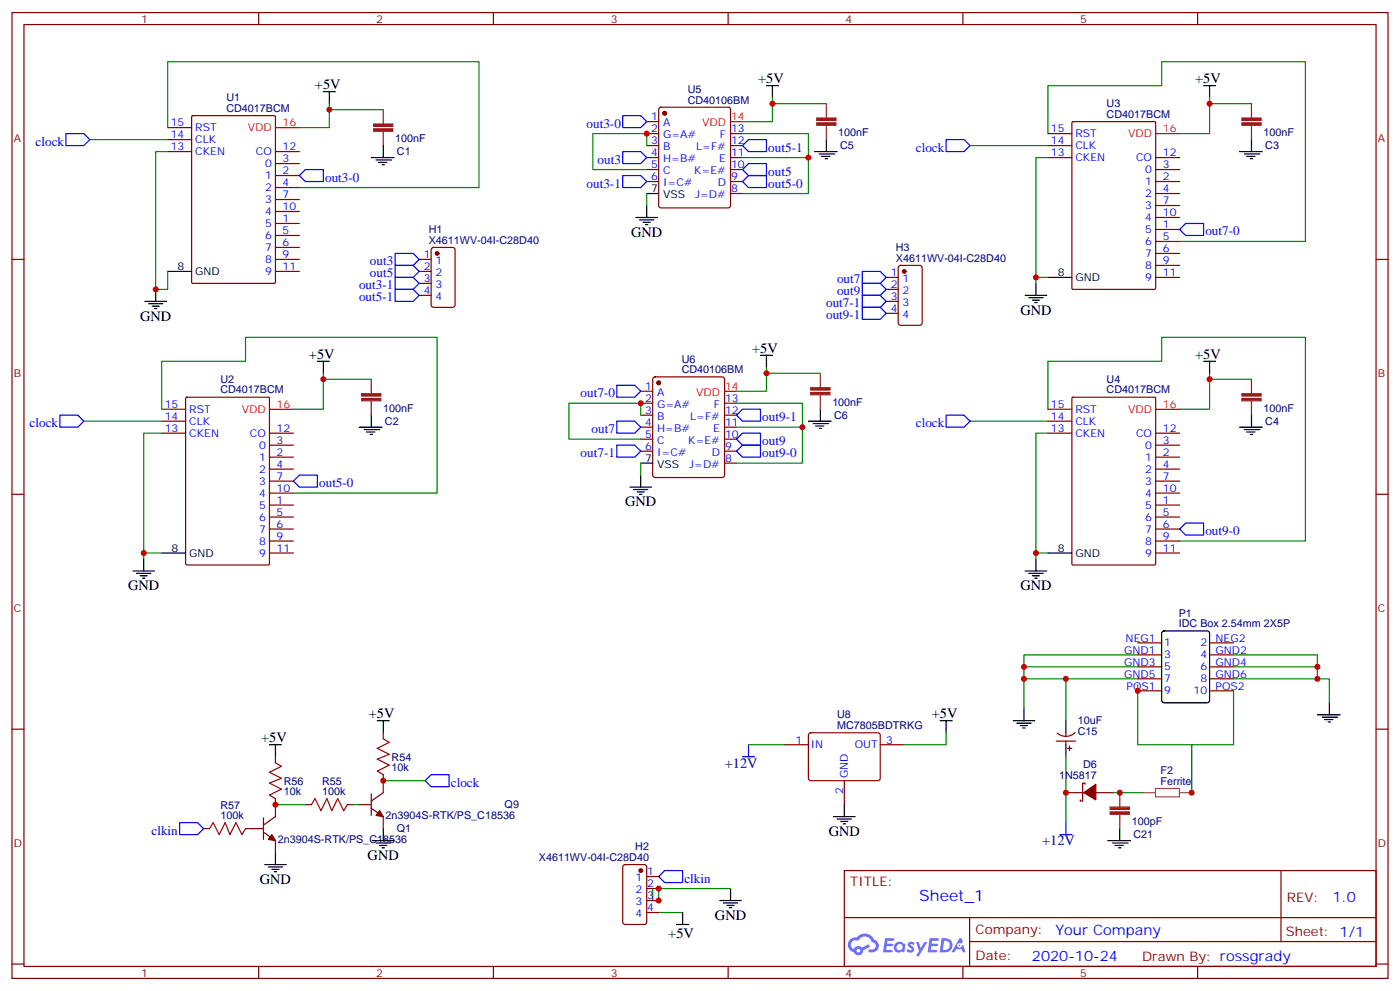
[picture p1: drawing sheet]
<svg xmlns="http://www.w3.org/2000/svg" width="412mm" height="292mm" viewBox="0 0 412 292" stroke-linecap="round" stroke-linejoin="round" font-family="sans-serif">
<g fill="none" stroke="#870000" stroke-width=".35">
<path d="M3.5 3.7h405.4v284.3h-405.4zM7.1 7.2h398.2v277.3h-398.2zM76.2 3.7v3.5M145.3 3.7v3.5M214.5 3.7v3.5M283.6 3.7v3.5M352.8 3.7v3.5M3.5 76.4h3.6M405.3 76.4h3.6M3.5 145.5h3.6M405.3 145.5h3.6M3.5 214.7h3.6"/>
<path d="M405.3 214.7h3.6M248.7 256.3h156.6v28.2h-156.6zM377.3 256.3v20.9M248.7 270.1h156.5M285.6 277.2h119.6M285.6 270.1v14.2M3.5 283.8h3.6M76.2 284.5v3.5M145.3 284.5v3.5M214.5 284.5v3.5M283.6 284.5v3.5M352.8 284.5v3.5"/>
<path d="M405.3 283.8h3.6"/>
</g>
<g fill="#5487ff">
<path d="M267.7 277.5a1.22 1.22 0 0 1 1.7 .2l-.4 .6a.47 .47 0 0 0-.3-.4 .47 .47 0 0 0-.5 .2l.1 .2a1.14 1.14 0 0 1 .8 1.8 1.14 1.14 0 0 1-1.9 0l-.2-.2 .5-.6 .7 .5a.29 .29 0 0 0 .3-.3 .29 .29 0 0 0-.2-.3 1.04 1.04 0 0 1-.6-1.7z"/>
<path d="M260.7 276.2h2.4l.3 .2-.2 .5-1.8 .1-.1 .8h1.5l.3 .4-.3 .4h-1.6l-.2 1.1h1.7l.2 .3-.2 .3-2.6 .1z"/>
<path d="M273.8 276.2h2.4l.3 .2-.1 .5-1.8 .1-.2 .8h1.6l.3 .4-.4 .4-1.6-.1-.1 1.1 1.7 .1 .2 .3-.2 .3-2.6 .1z"/>
<path d="M282.6 276.2h.7l.3 1.3-.6 .3a.69 .69 0 0 0-1 .3 .69 .69 0 0 0 .4 .9 .69 .69 0 0 0 .9-.6l.5-.2 .6 2.2h-.8l-.2-.9h-1.8l-.5 .9h-.8z"/>
<path d="M269.8 277.3h.8l.6 1.8 1.1-1.8h.9l-2.6 4.2h-.8l.9-1.5z"/>
<path d="M277.4 276.2l-.6 4.2h1.3a2.11 2.11 0 0 0 2.5-2.1 2.11 2.11 0 0 0-2.5-2.1zM278.1 277a1.39 1.39 0 0 1 1.7 1.4 1.39 1.39 0 0 1-1.8 1.2h-.3z"/>
<path d="M263.7 277.8a1.54 1.54 0 0 0-.1 2.2 1.54 1.54 0 0 0 2.2 .1l.6 .3 .3-2.3-.2-.3h-.4a1.49 1.49 0 0 0-2.4 0zM264 278.8a.94 .94 0 0 1 1.8 0 .94 .94 0 0 1-1.8 0z"/>
<path d="M250.4 276.6a2.18 2.18 0 0 0 1.1 3.7 1.44 1.44 0 0 0 1.6 .9 1.44 1.44 0 0 0 1.2-1.4l2-1.1-.5-.7-1.9 1a1.47 1.47 0 0 0-2.4 .4 1.39 1.39 0 0 1-.7-1.9 1.39 1.39 0 0 1 2-.5 2.12 2.12 0 0 1 2.2-1.3 2.12 2.12 0 0 1 1.9 1.7 1.14 1.14 0 0 1 1.1 1.4 1.14 1.14 0 0 1-1.7 .7 .43 .43 0 0 0-.5 .4 .43 .43 0 0 0 .4 .5 1.98 1.98 0 0 0 2.5-1.2 1.98 1.98 0 0 0-1.2-2.6 3.1 3.1 0 0 0-5.3-.6l-.9 .1zM252.3 279.9a.55 .55 0 0 1 1.1 0 .55 .55 0 0 1-1.1 0z"/>
<circle cx="282.6" cy="278.3" r=".26"/>
</g>
<g fill="none" stroke="#870000" stroke-width=".35">
<path d="M49.4 37.6h7M56.5 34.2l.3-.2h24l.3 .2v48.9l-.2 .3h-24.1l-.3-.2zM190.5 39.3h3.5M190.5 35.8h3.5M194.3 31.8l.4-.2h19.8l.5 .2 .2 .5v28.2l-.2 .5-.5 .2h-19.8l-.5-.2-.2-.5v-28.2zM215.2 39.3h3.5M308.7 39.3h7M315.8 36l.3-.2h24l.3 .2v48.8l-.2 .3-24.1 .1-.3-.2zM49.4 44.6h7M49.4 41.1h7M81.1 51.7h7.1M81.1 48.2h7.1"/>
<path d="M81.1 55.2h7.1M81.1 58.7h7.1M81.1 44.6h7.1M190.5 53.4h3.5M190.5 49.9h3.5M190.5 46.4h3.5M190.5 42.9h3.5M215.2 53.4h3.5M215.2 49.9h3.5M215.2 57h3.5M215.2 46.4h3.5M215.2 42.9h3.5"/>
<path d="M308.7 46.4h7M308.7 42.9h7M340.4 53.4h7.1M340.4 49.9h7.1M340.4 57h7.1M340.4 46.4h7.1M81.1 65.8h7.1M81.1 69.3h7.1M81.1 72.8h7.1M81.1 76.4h7.1M81.1 62.3h7.1M81.1 79.9h7.1"/>
<path d="M123.5 76.4h3.5M123.5 79.9h3.5M127.2 73.1l.5-.3h5.6l.7 .5 .1 16.5-.5 .6-5.9 .1-.6-.5-.1-16.4zM264.8 78.3l.5-.2h5.6l.7 .5v16.5l-.4 .6-5.9 .1-.7-.5v-16.5zM340.4 67.6h7.1M340.4 71.1h7.1M340.4 74.6h7.1M340.4 60.5h7.1M340.4 78.1h7.1M340.4 64h7.1M123.5 83.4h3.5M123.5 87h3.5"/>
<path d="M261.1 81.7h3.5M261.1 85.2h3.5M261.1 88.7h3.5M261.1 92.3h3.5M340.4 81.7h7.1M54.7 117.1l.3-.2h24l.3 .2 .1 48.9-.2 .3h-24.2l-.3-.2zM188.7 115.2h3.6M188.7 118.7h3.6M192.5 111.2l.5-.3h19.7l.5 .3 .2 .5v28.2l-.2 .5-.5 .2h-19.7l-.5-.3-.2-.4v-28.2zM213.4 118.7h3.6M315.8 117.1l.3-.2h24l.3 .2v48.9l-.2 .3h-24.1l-.3-.2zM47.6 127.5h7.1"/>
<path d="M47.6 120.5h7.1M47.6 124h7.1M79.4 134.6h7M79.4 131.1h7M79.4 138.1h7M79.4 127.5h7M188.7 122.2h3.6M188.7 125.8h3.6M188.7 129.3h3.6M188.7 132.8h3.6M213.4 122.2h3.6M213.4 125.8h3.6"/>
<path d="M213.4 129.3h3.6M213.4 132.8h3.6M213.4 136.3h3.6M308.7 127.5h7M308.7 120.5h7M308.7 124h7M340.4 134.6h7.1M340.4 131.1h7.1M340.4 138.1h7.1M340.4 127.5h7.1M79.4 148.7h7M79.4 152.2h7"/>
<path d="M79.4 155.8h7M79.4 141.6h7M79.4 159.3h7M79.4 145.2h7M340.4 148.7h7.1M340.4 152.2h7.1M340.4 155.8h7.1M340.4 141.6h7.1M340.4 159.3h7.1M340.4 145.2h7.1M79.4 162.8h7M340.4 162.8h7.1"/>
<path d="M335.1 189.3h7.1M335.1 192.8h7.1M335.1 196.3h7.1M335.1 199.8h7.1M356.3 189.3h7.1M356.3 192.8h7.1M356.3 196.3h7.1M356.3 199.8h7.1M112.9 215.7v1.8M231.1 219.3h7M238.4 215.9l.4-.2 20.1 .1 .4 .6-.1 13-.6 .4h-20l-.5-.7v-12.7zM259.3 219.3h7"/>
<path d="M311.1 218.2h5.7M314 215.7v1.1M314 218.2v1.1M315 219.6v1.4M316.7 215.6a3.8 3.8 0 0 1-5.3 .2M335.1 203.4h7.1M356.3 203.4h7.1M81.1 222.8v1.7M81.1 235.1v5.3l-3.5 2.5M90 236.9h1.7M102.3 236.9h1.8M105.8 236.9h3.6"/>
<path d="M109.4 237.9l3.5 2.5v3.5M109.4 233.7v6.4M112.9 228.1v5.3l-3.5 2.4M248.7 229.8v7.1M314 233.4h5.3M314.3 220.3h1.4M319.6 230.9v-.4h-.7v5.3h-.7v-.3M322.8 233.4h5.3M60 243.9h1.7M72.3 243.9h5.3M77.6 245l3.5 2.5v3.5M77.6 240.8v6.3"/>
<path d="M183.7 254.7l.4-.2h5.7l.6 .5 .1 16.5-.5 .6-5.9 .1-.6-.5-.1-16.5zM190.5 258.1h3.5M190.5 261.6h3.5M190.5 265.1h3.5M190.5 268.6h3.5"/>
</g>
<g fill="none" stroke="#000" stroke-width=".35">
<path d="M95.2 27h3.6M97 27v3.5M225.8 25.2h3.5M227.5 25.2v3.6M354.5 25.2h3.6M356.3 25.2v3.6M109.4 46.4h6.7M110.8 47.1h4.6M111.5 47.8h2.4M112.5 48.5h.7M112.9 42.9v3.5M190.5 57h3.5"/>
<path d="M239.9 44.6h6.7M241.3 45.3h4.6M242 46h2.5M243.1 46.7h.7M243.4 41.1v3.5M365.1 44.6h6.7M366.5 45.3h4.6M367.2 46h2.5M368.3 46.7h.7M368.7 41.1v3.5M49.4 79.9h7M187.3 64h6.4"/>
<path d="M188.4 64.7h4.2M189.4 65.4h2.2M190.1 66.1h.8M190.5 60.5v3.5M42.7 88.7h6.3M43.7 89.4h4.3M44.8 90.1h2.1M45.5 90.8h.7M45.9 85.2v3.5M302 87h6.3M303 87.7h4.3M304.1 88.4h2.1"/>
<path d="M304.8 89.1h.7M305.2 83.4v3.6M308.7 81.7h7M93.5 106.4h3.5M95.2 106.4v3.5M224 104.6h3.5M225.8 104.6v3.5M354.5 106.4h3.6M356.3 106.4v3.5M105.8 125.8h6.7M107.2 126.5h4.6M107.9 127.2h2.5"/>
<path d="M109 127.9h.7M109.4 122.2v3.6M188.7 136.3h3.6M188.7 139.9v3.5M238.1 124h6.7M239.5 124.7h4.6M240.2 125.4h2.5M241.3 126.1h.7M241.7 120.5v3.5M365.1 125.8h6.7M366.5 126.5h4.6M367.2 127.2h2.5"/>
<path d="M368.3 127.9h.7M368.7 122.2v3.6M185.6 143.4h6.3M186.6 144.1h4.3M187.7 144.8h2.1M188.4 145.5h.7M39.2 168.1h6.3M40.2 168.8h4.2M41.3 169.5h2.1M42 170.2h.7M42.3 164.6v3.5M47.6 162.8h7.1"/>
<path d="M302 168.1h6.3M303 168.8h4.3M304.1 169.5h2.1M304.8 170.2h.7M305.2 164.6v3.5M308.7 162.8h7M342.4 185.9l.5-.2h12.7l.7 .5v20l-.5 .6-12.9 .1-.7-.5v-20zM79.4 219.3h3.5M81.1 219.3v3.5M111.1 212.2h3.6M112.9 212.2v3.5M276.9 212.2h3.6"/>
<path d="M278.7 212.2v3.5M298.4 212.2h6.4M299.5 212.9h4.2M300.6 213.6h2.1M301.3 214.3h.7M301.6 208.7v3.5M314 212.2v3.5M314 219.3v3.5M388.1 210.4h6.7M389.5 211.1h4.6M390.2 211.8h2.4M391.2 212.5h.7"/>
<path d="M391.6 206.9v3.5M248.7 236.9v3.5M78 254.5h6.3M79 255.2h4.3M80.1 255.9h2.1M80.8 256.6h.7M81.1 251v3.5M109.7 247.5h6.4M110.8 248.2h4.2M111.8 248.9h2.1M112.5 249.6h.7M112.9 243.9v3.6"/>
<path d="M245.5 240.4h6.4M246.6 241.1h4.2M247.6 241.8h2.2M248.4 242.5h.7M326.3 247.5h6.7M327.7 248.2h4.6M328.4 248.9h2.5M329.5 249.6h.7M329.8 243.9v3.6M199.3 272.2h3.5M201.1 268.6v3.6M212 265.1h6.4"/>
<path d="M213.1 265.8h4.2M214.1 266.5h2.2M214.8 267.2h.7M215.2 261.6v3.5"/>
</g>
<path d="M81.1 37.6h7.1M215.2 35.8h3.5M340.4 39.3h7.1M213.4 115.2h3.6M79.4 120.5h7M340.4 120.5h7.1" fill="none" stroke="#f00" stroke-width=".35"/>
<path d="M112.9 217.5l1.8 1-3.6 1.8 3.6 1.8-3.6 1.4 3.6 1.7-3.6 1.8 1.8 1.1M81.1 224.5l1.8 1.1-3.5 1.8 3.5 1.7-3.5 1.4 3.5 1.8-3.5 1.8 1.7 1M91.7 236.9l1.1-1.8 1.7 3.6 1.8-3.6 1.4 3.6 1.8-3.6 1.7 3.6 1.1-1.8M61.7 243.9l1.1-1.7 1.8 3.5 1.7-3.5 1.4 3.5 1.8-3.5 1.8 3.5 1-1.8" fill="none" stroke="#a10000" stroke-width=".35"/>
<g fill="none" stroke="#008700" stroke-width=".35">
<path d="M49.4 37.6v-19.4h91.7v37h-52.9M97 30.5v7.1h-8.8M97 32.3h15.9M218.7 39.3h19.4v7.1M227.5 28.8v7h-8.8M227.5 30.5h15.9M308.7 39.3v-14.1h33.5v-7h42.3v52.9h-37M356.3 28.8v10.5h-8.8M356.3 30.5h12.4M26.5 41.1h22.9M49.4 44.6h-3.5v40.6h3.5v-5.3M190.5 42.9v-3.6h-15.9v10.6h15.9"/>
<path d="M190.5 57v3.5M218.7 46.4h19.4v10.6h-19.4M285.8 42.9h22.9M308.7 46.4h-3.5v35.3M308.7 81.7h-3.5v1.7M95.2 109.9v10.6h-8.8M95.2 111.7h14.2M217 118.7h19.4v7.1M225.8 108.1v7.1h-8.8M225.8 109.9h15.9M356.3 109.9v10.6h-8.8M356.3 111.7h12.4"/>
<path d="M24.7 124h22.9M47.6 127.5h-5.3v35.3M47.6 120.5v-14.1h24.7v-7.1h56.5v45.9h-42.4M188.7 122.2v-3.5h-21.1v10.6h21.1M188.7 136.3v3.6M217 125.8h19.4v10.5h-19.4M285.8 124h22.9M308.7 120.5v-14.1h33.5v-7.1h42.3v60h-37M308.7 127.5h-3.5v35.3M47.6 162.8h-5.3v1.8M308.7 162.8h-3.5v1.8M301.6 196.3h33.5"/>
<path d="M301.6 199.8h33.5M314 199.8v12.4M335.1 192.8h-33.5v15.9M363.4 199.8h28.2v7.1M363.4 196.3h24.7v3.5M363.4 192.8h24.7v3.5M220.5 219.3h10.6M278.7 215.7v3.6h-12.4M335.1 201.6v17.7h15.9v14.1v-14.1h12.4v-15.9M81.1 236.9h8.9M104.1 236.9h1.7M112.9 229.8h12.3"/>
<path d="M314 222.8v19.4M328.1 233.4h8.8M192.3 261.6v3.5h1.7v-3.5h21.2M194 268.6h7.1"/>
</g>
<g fill="none" stroke="#00f" stroke-width=".35">
<path d="M19.4 39.3h5.3l1.8 1.8-1.8 1.8h-5.3zM183.4 34h5.3l1.8 1.8-1.8 1.8h-5.3zM90 49.9h5.2v3.5h-5.2l-1.8-1.7zM183.4 44.6h5.3l1.8 1.8-1.8 1.8h-5.3zM183.4 51.7h5.3l1.8 1.7-1.8 1.8h-5.3zM220.5 51.7h5.3v3.5h-5.3l-1.8-1.8zM220.5 48.2h5.3v3.5h-5.3l-1.8-1.8zM220.5 41.1h5.3v3.5h-5.3l-1.8-1.7zM278.7 41.1h5.3l1.8 1.8-1.8 1.7h-5.3zM116.4 78.1h5.3l1.8 1.8-1.8 1.8h-5.3zM116.4 74.6h5.3l1.8 1.8-1.8 1.7h-5.3zM254 79.9h5.3l1.8 1.8-1.8 1.7h-5.3z"/>
<path d="M349.2 65.8h5.3v3.5h-5.3l-1.7-1.7zM116.4 85.2h5.3l1.8 1.8-1.8 1.7h-5.3zM116.4 81.7h5.3l1.8 1.7-1.8 1.8h-5.3zM254 90.5h5.3l1.8 1.8-1.8 1.7h-5.3zM254 83.4h5.3l1.8 1.8-1.8 1.8h-5.3zM254 87h5.3l1.8 1.7-1.8 1.8h-5.3zM181.7 113.4h5.3l1.7 1.8-1.7 1.7h-5.3zM17.6 122.2h5.3l1.8 1.8-1.8 1.8h-5.3zM88.2 139.9h5.3v3.5h-5.3l-1.8-1.8zM181.7 124h5.3l1.7 1.8-1.7 1.7h-5.3zM181.7 131.1h5.3l1.7 1.7-1.7 1.8h-5.3zM218.7 131.1h5.3v3.5h-5.3l-1.7-1.8z"/>
<path d="M218.7 127.5h5.3v3.6h-5.3l-1.7-1.8zM218.7 120.5h5.3v3.5h-5.3l-1.7-1.8zM278.7 122.2h5.3l1.8 1.8-1.8 1.8h-5.3zM349.2 154h5.3v3.5h-5.3l-1.7-1.7zM220.5 219.3v3.5M127 228.1h5.3v3.5h-5.3l-1.8-1.8zM218.7 222.8h3.5M52.9 242.2h5.3l1.8 1.7-1.8 1.8h-5.3zM194 258.1l1.8-1.8h5.3v3.5h-5.3zM312.2 245.7h3.5M314 242.2v3.5"/>
</g>
<g fill="#870000" stroke="#870000" stroke-width=".35">
<path d="M319.3 233.4l3.5-2.5v4.6z"/>
<path d="M111.8 238.7l1.1 1.7-2.1-.3z"/>
<path d="M80.1 245.7l1 1.8-2.1-.4z"/>
<circle cx="266.3" cy="79.9" r=".53"/>
<circle cx="128.8" cy="74.6" r=".53"/>
<circle cx="188.7" cy="256.3" r=".53"/>
<circle cx="195.8" cy="33.3" r=".53"/>
<circle cx="194" cy="112.7" r=".53"/>
</g>
<path d="M336.9 233.4h3.5M340.4 232.1h7v2.5h-7zM347.5 233.4h3.5" fill="none" stroke="#a64a4a" stroke-width=".35"/>
<g fill="none" stroke="#8c2424" stroke-width=".35">
<path d="M112.9 32.3v4.2M112.9 38.6v4.3M243.4 30.5v4.2M243.4 36.9v4.2M368.7 30.5v4.2M368.7 36.9v4.2M109.4 111.7v4.2M109.4 118v4.2M241.7 109.9v4.2M241.7 116.2v4.3M368.7 111.7v4.2M368.7 118v4.2"/>
<path d="M329.8 233.4v4.2M329.8 239.7v4.2"/>
</g>
<g fill="#8c2424" stroke="#8c2424" stroke-width=".35">
<path d="M327 237.6h5.7v.7h-5.7z"/>
<path d="M327 239h5.7v.7h-5.7z"/>
<path d="M110.1 36.5h5.6v.7h-5.6z"/>
<path d="M110.1 37.9h5.6v.7h-5.6z"/>
<path d="M106.5 115.9h5.7v.7h-5.7z"/>
<path d="M106.5 117.3h5.7v.7h-5.7z"/>
<path d="M365.8 34.7h5.7v.8h-5.7z"/>
<path d="M365.8 36.2h5.7v.7h-5.7z"/>
<path d="M365.8 115.9h5.7v.7h-5.7z"/>
<path d="M365.8 117.3h5.7v.7h-5.7z"/>
<path d="M240.6 34.7h5.6v.8h-5.6z"/>
<path d="M240.6 36.2h5.6v.7h-5.6z"/>
<path d="M238.8 114.1h5.7v.7h-5.7z"/>
<path d="M238.8 115.5h5.7v.7h-5.7z"/>
</g>
<g fill="#c00">
<circle cx="351" cy="233.4" r=".88"/>
<circle cx="314" cy="233.4" r=".88"/>
<circle cx="329.8" cy="233.4" r=".88"/>
<circle cx="301.6" cy="199.8" r=".88"/>
<circle cx="388.1" cy="199.8" r=".88"/>
<circle cx="388.1" cy="196.3" r=".88"/>
<circle cx="335.1" cy="203.4" r=".88"/>
<circle cx="301.6" cy="196.3" r=".88"/>
<circle cx="314" cy="199.8" r=".88"/>
<circle cx="42.3" cy="162.8" r=".88"/>
<circle cx="305.2" cy="81.7" r=".88"/>
<circle cx="97" cy="32.3" r=".88"/>
<circle cx="95.3" cy="111.7" r=".88"/>
<circle cx="356.3" cy="30.5" r=".88"/>
<circle cx="112.9" cy="229.8" r=".88"/>
<circle cx="81.1" cy="236.9" r=".88"/>
<circle cx="45.9" cy="85.2" r=".88"/>
<circle cx="356.3" cy="111.7" r=".88"/>
<circle cx="305.2" cy="162.8" r=".88"/>
<circle cx="194" cy="261.6" r=".88"/>
<circle cx="194" cy="265.1" r=".88"/>
<circle cx="227.5" cy="30.5" r=".88"/>
<circle cx="225.8" cy="109.9" r=".88"/>
<circle cx="190.5" cy="39.3" r=".88"/>
<circle cx="238.1" cy="46.4" r=".88"/>
<circle cx="188.7" cy="118.7" r=".88"/>
<circle cx="236.4" cy="125.8" r=".88"/>
</g>
<text font-size="4.6" fill="#00f" x="270.8" y="265.3">Sheet_1</text>
<g font-size="4.2">
<text x="92.8" y="26.3">+5V</text>
<text x="223.3" y="24.5">+5V</text>
<text x="352.1" y="24.5">+5V</text>
<text x="185.9" y="69.7">GND</text>
<text x="41.3" y="94.4">GND</text>
<text x="300.6" y="92.6">GND</text>
<text x="91" y="105.7">+5V</text>
<text x="221.5" y="103.9">+5V</text>
<text x="352.1" y="105.7">+5V</text>
<text x="184.1" y="149">GND</text>
<text x="37.7" y="173.7">GND</text>
<text x="300.6" y="173.7">GND</text>
<text x="108.7" y="211.5">+5V</text>
<text x="274.5" y="211.5">+5V</text>
<text x="76.9" y="218.5">+5V</text>
<text x="244.1" y="246.1">GND</text>
<text x="108.3" y="253.1">GND</text>
<text x="76.6" y="260.2">GND</text>
<text x="210.6" y="270.8">GND</text>
<text x="196.8" y="276">+5V</text>
</g>
<g font-size="4.2" fill="#000080">
<text x="213.5" y="226">+12V</text>
<text x="307" y="248.9">+12V</text>
</g>
<g font-size="4.2" fill="#00f">
<text x="392.5" y="265.6">1.0</text>
<text x="310.9" y="275.1">Your Company</text>
<text x="304" y="282.9">2020-10-24</text>
</g>
<g font-size="3.9" fill="#00f">
<text x="172.8" y="37.6">out3-0</text>
<text x="10.5" y="42.9">clock</text>
<text x="226.3" y="44.6">out5-1</text>
<text x="269.8" y="44.6">clock</text>
<text x="95.8" y="53.4">out3-0</text>
<text x="176" y="48.2">out3</text>
<text x="226.3" y="51.7">out5</text>
<text x="172.8" y="55.2">out3-1</text>
<text x="226.3" y="55.2">out5-0</text>
<text x="355.1" y="69.3">out7-0</text>
<text x="109" y="81.7">out5</text>
<text x="109" y="78.1">out3</text>
<text x="246.6" y="83.4">out7</text>
<text x="105.8" y="88.7">out5-1</text>
<text x="105.8" y="85.2">out3-1</text>
<text x="246.6" y="87">out9</text>
<text x="243.3" y="94">out9-1</text>
<text x="243.3" y="90.5">out7-1</text>
<text x="171" y="116.9">out7-0</text>
<text x="8.7" y="125.8">clock</text>
<text x="224.5" y="124">out9-1</text>
<text x="269.8" y="125.8">clock</text>
<text x="174.2" y="127.5">out7</text>
<text x="224.5" y="131.1">out9</text>
<text x="171" y="134.6">out7-1</text>
<text x="224.5" y="134.6">out9-0</text>
<text x="94" y="143.4">out5-0</text>
<text x="355.1" y="157.5">out9-0</text>
<text x="132.8" y="231.6">clock</text>
<text x="44.6" y="245.7">clkin</text>
<text x="201.6" y="259.8">clkin</text>
</g>
<g font-size="3.9" fill="#800">
<text x="250.5" y="260.9">TITLE:</text>
<text x="379.1" y="265.6">REV:</text>
<text x="287.4" y="275.1">Company:</text>
<text x="378.7" y="275.7">Sheet: 1/1</text>
<text x="287.4" y="282.8">Date:</text>
<text x="336.4" y="282.8">Drawn By: rossgrady</text>
</g>
<g font-size="3.2" fill="#800">
<text x="41.6" y="6.7">1</text>
<text x="110.8" y="6.7">2</text>
<text x="179.9" y="6.7">3</text>
<text x="249.1" y="6.7">4</text>
<text x="318.2" y="6.7">5</text>
<text x="4.1" y="41.8">A</text>
<text x="405.9" y="41.8">A</text>
<text x="4.1" y="110.9">B</text>
<text x="405.9" y="110.9">B</text>
<text x="4.1" y="180.1">C</text>
<text x="405.9" y="180.1">C</text>
<text x="4.1" y="249.2">D</text>
<text x="405.9" y="249.2">D</text>
<text x="41.6" y="287.5">1</text>
<text x="110.8" y="287.5">2</text>
<text x="179.9" y="287.5">3</text>
<text x="249.1" y="287.5">4</text>
<text x="318.2" y="287.5">5</text>
</g>
<g font-size="3.2" fill="#000080">
<text x="66.7" y="29.7">U1</text>
<text x="202.6" y="27.5">U5</text>
<text x="66.7" y="32.9">CD4017BCM</text>
<text x="202.6" y="30.5">CD40106BM</text>
<text x="326" y="34.6">CD4017BCM</text>
<text x="326" y="31.5">U3</text>
<text x="116.4" y="41.9">100nF</text>
<text x="246.9" y="40.1">100nF</text>
<text x="372.2" y="40.1">100nF</text>
<text x="116.9" y="45.7">C1</text>
<text x="247.5" y="44">C5</text>
<text x="372.7" y="44">C3</text>
<text x="126.3" y="71.8">X4611WV-04I-C28D40</text>
<text x="126.3" y="68.7">H1</text>
<text x="263.9" y="77.1">X4611WV-04I-C28D40</text>
<text x="263.9" y="73.9">H3</text>
<text x="200.8" y="106.8">U6</text>
<text x="64.9" y="112.6">U2</text>
<text x="200.8" y="109.9">CD40106BM</text>
<text x="326" y="112.6">U4</text>
<text x="64.9" y="115.8">CD4017BCM</text>
<text x="245.2" y="119.5">100nF</text>
<text x="326" y="115.8">CD4017BCM</text>
<text x="112.9" y="121.3">100nF</text>
<text x="113.4" y="125.1">C2</text>
<text x="245.7" y="123.3">C6</text>
<text x="372.2" y="121.3">100nF</text>
<text x="372.7" y="125.1">C4</text>
<text x="347.2" y="184.7">IDC Box 2.54mm 2X5P</text>
<text x="347.2" y="181.5">P1</text>
<text x="246.6" y="214.5">MC7805BDTRKG</text>
<text x="246.6" y="211.4">U8</text>
<text x="317.5" y="213">10uF</text>
<text x="317.5" y="216.4">C15</text>
<text x="115.4" y="227.1">10k</text>
<text x="115.4" y="224">R54</text>
<text x="319.1" y="226.2">D6</text>
<text x="341.9" y="227.8">F2</text>
<text x="83.6" y="231">R56</text>
<text x="94.9" y="231">R55</text>
<text x="312" y="229.5">1N5817</text>
<text x="341.9" y="231.1">Ferrite</text>
<text x="64.9" y="238.1">R57</text>
<text x="83.6" y="234.2">10k</text>
<text x="94.9" y="234.1">100k</text>
<text x="148.7" y="238">Q9</text>
<text x="64.9" y="241.1">100k</text>
<text x="113.6" y="241.2">2n3904S-RTK/PS_C18536</text>
<text x="116.9" y="245">Q1</text>
<text x="333.4" y="243">100pF</text>
<text x="81.8" y="248.3">2n3904S-RTK/PS_C18536</text>
<text x="187.1" y="250.3">H2</text>
<text x="333.9" y="246.8">C21</text>
<text x="158.7" y="253.5">X4611WV-04I-C28D40</text>
</g>
<g font-size="3.2" fill="#00f">
<text x="191.8" y="35.5">1</text>
<text x="50.3" y="37.2">15</text>
<text x="50.3" y="40.7">14</text>
<text x="57.5" y="38.6">RST</text>
<text x="191.8" y="39">2</text>
<text x="195.3" y="37.2">A</text>
<text x="195.3" y="40.7">G=A#</text>
<text x="212.1" y="40.7">F</text>
<text x="215.4" y="39">13</text>
<text x="309.6" y="39">15</text>
<text x="316.8" y="40.4">RST</text>
<text x="50.3" y="44.3">13</text>
<text x="57.5" y="42.2">CLK</text>
<text x="57.5" y="45.7">CKEN</text>
<text x="75.4" y="45.7">CO</text>
<text x="83.3" y="47.8">3</text>
<text x="83.3" y="44.3">12</text>
<text x="191.8" y="42.5">3</text>
<text x="191.8" y="46">4</text>
<text x="195.3" y="44.3">B</text>
<text x="195.3" y="47.8">H=B#</text>
<text x="205.1" y="44.3">L=F#</text>
<text x="211.9" y="47.8">E</text>
<text x="215.4" y="46">11</text>
<text x="215.4" y="42.5">12</text>
<text x="309.6" y="42.5">14</text>
<text x="309.6" y="46">13</text>
<text x="316.8" y="43.9">CLK</text>
<text x="316.8" y="47.4">CKEN</text>
<text x="334.7" y="47.4">CO</text>
<text x="342.5" y="46">12</text>
<text x="78.1" y="52.7">1</text>
<text x="78.1" y="49.2">0</text>
<text x="83.3" y="51.3">2</text>
<text x="191.8" y="49.6">5</text>
<text x="191.8" y="53.1">6</text>
<text x="195.3" y="51.3">C</text>
<text x="204.5" y="51.3">K=E#</text>
<text x="215.4" y="53.1">9</text>
<text x="215.4" y="49.6">10</text>
<text x="337.4" y="51">0</text>
<text x="342.5" y="53.1">2</text>
<text x="342.5" y="49.6">3</text>
<text x="78.1" y="56.3">2</text>
<text x="78.1" y="59.8">3</text>
<text x="83.3" y="54.9">4</text>
<text x="83.3" y="58.4">7</text>
<text x="195.3" y="54.9">I=C#</text>
<text x="204.8" y="58.4">J=D#</text>
<text x="211.4" y="54.9">D</text>
<text x="215.4" y="56.6">8</text>
<text x="337.4" y="54.5">1</text>
<text x="337.4" y="58">2</text>
<text x="342.5" y="56.6">4</text>
<text x="78.1" y="63.3">4</text>
<text x="83.3" y="65.4">1</text>
<text x="83.3" y="61.9">10</text>
<text x="337.4" y="61.6">3</text>
<text x="337.4" y="65.1">4</text>
<text x="342.5" y="60.1">7</text>
<text x="342.5" y="63.7">10</text>
<text x="78.1" y="66.9">5</text>
<text x="78.1" y="70.4">6</text>
<text x="83.3" y="69">5</text>
<text x="337.4" y="68.6">5</text>
<text x="342.5" y="67.2">1</text>
<text x="342.5" y="70.7">5</text>
<text x="78.1" y="73.9">7</text>
<text x="78.1" y="77.4">8</text>
<text x="83.3" y="72.5">6</text>
<text x="83.3" y="76">9</text>
<text x="124.8" y="76">1</text>
<text x="128.3" y="77.8">1</text>
<text x="337.4" y="72.1">6</text>
<text x="337.4" y="75.7">7</text>
<text x="342.5" y="74.3">6</text>
<text x="342.5" y="77.8">9</text>
<text x="78.1" y="81">9</text>
<text x="83.3" y="79.6">11</text>
<text x="124.8" y="79.6">2</text>
<text x="124.8" y="83.1">3</text>
<text x="128.3" y="81.3">2</text>
<text x="262.4" y="81.3">1</text>
<text x="265.9" y="83.1">1</text>
<text x="337.4" y="79.2">8</text>
<text x="337.4" y="82.7">9</text>
<text x="342.5" y="81.3">11</text>
<text x="124.8" y="86.6">4</text>
<text x="128.3" y="84.8">3</text>
<text x="128.3" y="88.4">4</text>
<text x="262.4" y="84.8">2</text>
<text x="262.4" y="88.4">3</text>
<text x="265.9" y="86.6">2</text>
<text x="262.4" y="91.9">4</text>
<text x="265.9" y="90.1">3</text>
<text x="265.9" y="93.7">4</text>
<text x="190.1" y="114.8">1</text>
<text x="190.1" y="118.4">2</text>
<text x="193.6" y="116.6">A</text>
<text x="213.6" y="118.4">13</text>
<text x="48.5" y="120.1">15</text>
<text x="48.5" y="123.6">14</text>
<text x="55.7" y="121.5">RST</text>
<text x="55.7" y="125.1">CLK</text>
<text x="190.1" y="121.9">3</text>
<text x="190.1" y="125.4">4</text>
<text x="193.6" y="120.1">G=A#</text>
<text x="193.6" y="123.6">B</text>
<text x="203.3" y="123.6">L=F#</text>
<text x="210.3" y="120.1">F</text>
<text x="213.6" y="125.4">11</text>
<text x="213.6" y="121.9">12</text>
<text x="309.6" y="120.1">15</text>
<text x="309.6" y="123.6">14</text>
<text x="316.8" y="121.5">RST</text>
<text x="316.8" y="125.1">CLK</text>
<text x="48.5" y="127.2">13</text>
<text x="55.7" y="128.6">CKEN</text>
<text x="73.6" y="128.6">CO</text>
<text x="81.5" y="130.7">3</text>
<text x="81.5" y="127.2">12</text>
<text x="190.1" y="128.9">5</text>
<text x="193.6" y="127.2">H=B#</text>
<text x="193.6" y="130.7">C</text>
<text x="202.7" y="130.7">K=E#</text>
<text x="210.1" y="127.2">E</text>
<text x="213.6" y="128.9">10</text>
<text x="309.6" y="127.2">13</text>
<text x="316.8" y="128.6">CKEN</text>
<text x="334.7" y="128.6">CO</text>
<text x="342.5" y="130.7">3</text>
<text x="342.5" y="127.2">12</text>
<text x="76.3" y="135.6">1</text>
<text x="76.3" y="132.1">0</text>
<text x="81.5" y="134.2">2</text>
<text x="81.5" y="137.8">4</text>
<text x="190.1" y="132.5">6</text>
<text x="193.6" y="134.2">I=C#</text>
<text x="203" y="137.8">J=D#</text>
<text x="209.7" y="134.2">D</text>
<text x="213.6" y="136">8</text>
<text x="213.6" y="132.5">9</text>
<text x="337.4" y="135.6">1</text>
<text x="337.4" y="132.1">0</text>
<text x="342.5" y="134.2">2</text>
<text x="342.5" y="137.8">4</text>
<text x="76.3" y="139.2">2</text>
<text x="76.3" y="142.7">3</text>
<text x="81.5" y="141.3">7</text>
<text x="337.4" y="139.2">2</text>
<text x="337.4" y="142.7">3</text>
<text x="342.5" y="141.3">7</text>
<text x="76.3" y="149.8">5</text>
<text x="76.3" y="146.2">4</text>
<text x="81.5" y="148.3">1</text>
<text x="81.5" y="144.8">10</text>
<text x="337.4" y="149.8">5</text>
<text x="337.4" y="146.2">4</text>
<text x="342.5" y="148.3">1</text>
<text x="342.5" y="144.8">10</text>
<text x="76.3" y="153.3">6</text>
<text x="81.5" y="151.9">5</text>
<text x="81.5" y="155.4">6</text>
<text x="337.4" y="153.3">6</text>
<text x="342.5" y="151.9">5</text>
<text x="342.5" y="155.4">6</text>
<text x="76.3" y="156.8">7</text>
<text x="76.3" y="160.3">8</text>
<text x="81.5" y="158.9">9</text>
<text x="337.4" y="156.8">7</text>
<text x="337.4" y="160.3">8</text>
<text x="342.5" y="158.9">9</text>
<text x="76.3" y="163.9">9</text>
<text x="81.5" y="162.5">11</text>
<text x="337.4" y="163.9">9</text>
<text x="342.5" y="162.5">11</text>
<text x="331.6" y="188.9">NEG1</text>
<text x="342.9" y="190.3">1</text>
<text x="353.6" y="190.3">2</text>
<text x="358.1" y="188.9">NEG2</text>
<text x="331.1" y="192.4">GND1</text>
<text x="331.1" y="196">GND3</text>
<text x="342.9" y="193.9">3</text>
<text x="342.9" y="197.4">5</text>
<text x="353.6" y="193.9">4</text>
<text x="353.6" y="197.4">6</text>
<text x="358.1" y="192.4">GND2</text>
<text x="358.1" y="196">GND4</text>
<text x="331.1" y="199.5">GND5</text>
<text x="331.8" y="203">POS1</text>
<text x="342.9" y="200.9">7</text>
<text x="353.6" y="200.9">8</text>
<text x="358.1" y="199.5">GND6</text>
<text x="358.1" y="203">POS2</text>
<text x="342.9" y="204.4">9</text>
<text x="351.6" y="204.4">10</text>
<text x="234.3" y="218.9">1</text>
<text x="238.8" y="220.3">IN</text>
<text x="251.8" y="220.3">OUT</text>
<text x="261.1" y="218.9">3</text>
<text x="248.4" y="233.6" transform="rotate(-90 248.4 233.6)">2</text>
<text x="249.8" y="229.1" transform="rotate(-90 249.8 229.1)">GND</text>
<text x="190.7" y="257.7">1</text>
<text x="187.2" y="259.5">1</text>
<text x="187.2" y="263">2</text>
<text x="190.7" y="261.2">2</text>
<text x="187.2" y="266.5">3</text>
<text x="190.7" y="264.8">3</text>
<text x="190.7" y="268.3">4</text>
<text x="187.2" y="270.1">4</text>
</g>
<g font-size="3.2" fill="#f00">
<text x="215.4" y="35.5">14</text>
<text x="73" y="38.6">VDD</text>
<text x="83.3" y="37.2">16</text>
<text x="206.8" y="37.2">VDD</text>
<text x="332.3" y="40.4">VDD</text>
<text x="342.5" y="39">16</text>
<text x="205.1" y="116.6">VDD</text>
<text x="213.6" y="114.8">14</text>
<text x="71.3" y="121.5">VDD</text>
<text x="81.5" y="120.1">16</text>
<text x="332.3" y="121.5">VDD</text>
<text x="342.5" y="120.1">16</text>
</g>
<g font-size="3.2">
<text x="191.8" y="56.6">7</text>
<text x="195.3" y="58.4">VSS</text>
<text x="52.3" y="79.6">8</text>
<text x="57.5" y="81">GND</text>
<text x="311.6" y="81.3">8</text>
<text x="316.8" y="82.7">GND</text>
<text x="190.1" y="136">7</text>
<text x="193.6" y="137.8">VSS</text>
<text x="50.5" y="162.5">8</text>
<text x="55.7" y="163.9">GND</text>
<text x="311.6" y="162.5">8</text>
<text x="316.8" y="163.9">GND</text>
</g>
</svg>
